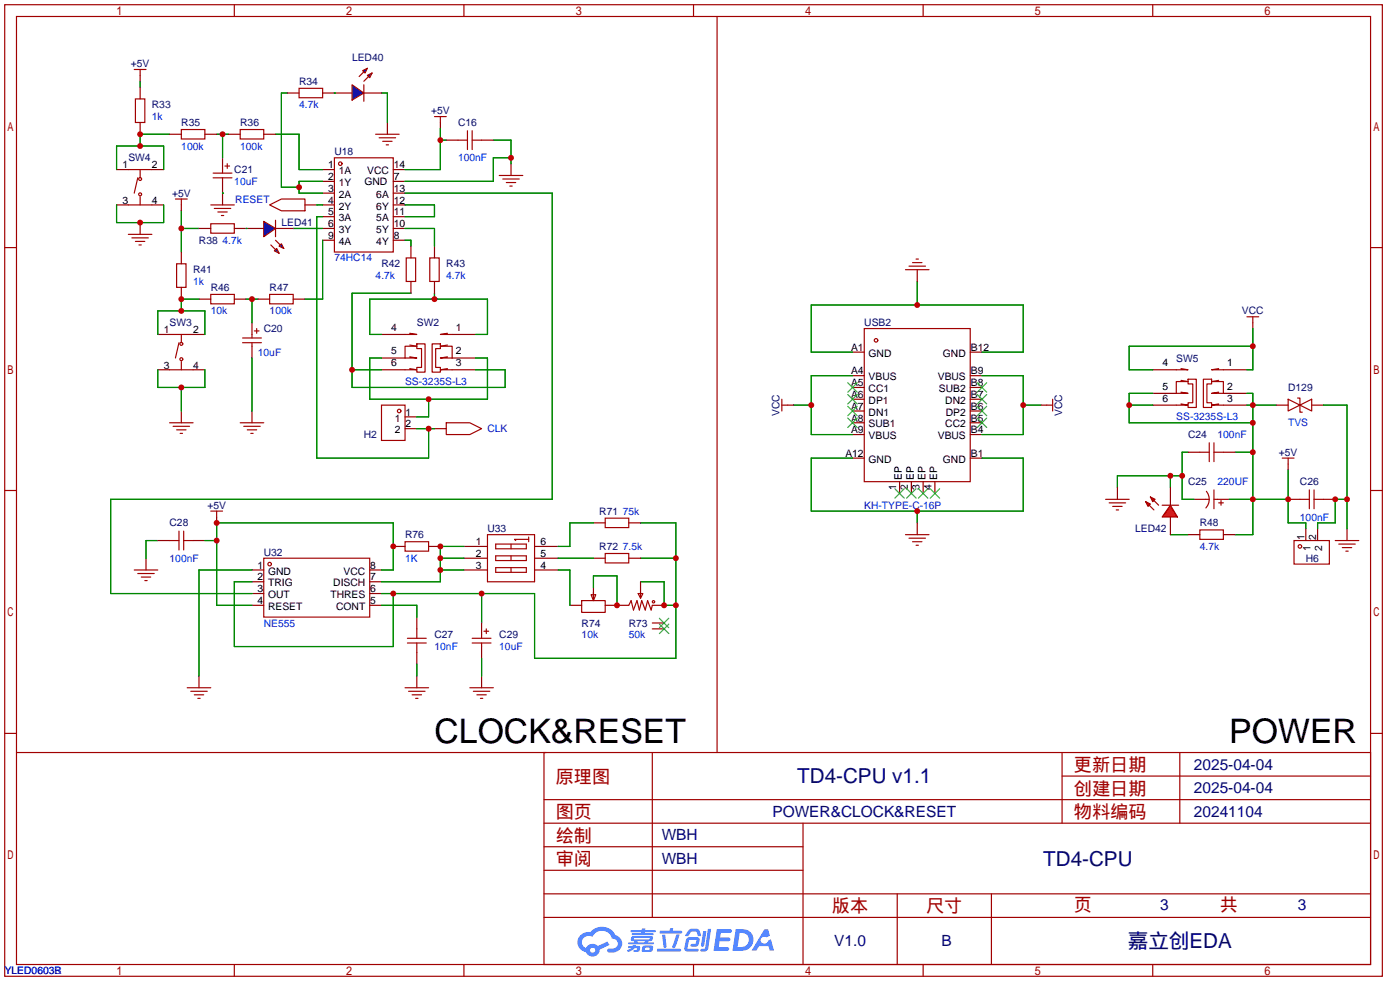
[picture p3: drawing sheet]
<svg xmlns="http://www.w3.org/2000/svg" width="302mm" height="212mm" viewBox="0 0 302 212" stroke-linecap="round" stroke-linejoin="round" font-family="sans-serif">
<g fill="none" stroke="#a10000" stroke-width=".25">
<path d="M1 1h297.2v209.6h-297.2zM3.6 3.6h292.1v204.4h-292.1zM50.5 1v2.6M100.1 1v2.6M149.6 1v2.6M199.1 1v2.6M248.7 1v2.6M1 53.4h2.6M295.7 53.4h2.5M1 105.8h2.6M295.7 105.8h2.5M1 158.2h2.6"/>
<path d="M295.7 158.2h2.5M117.3 162.3h178.4v45.7h-178.4zM117.3 177.5h178.4M117.3 172.5h178.4M140.7 162.3v35.6M173.2 177.5v30.5M229.1 162.3v15.2M229.1 167.4h66.6M254.5 162.3v15.2M117.3 182.6h55.9M117.3 197.9h178.4M117.3 192.8h178.4"/>
<path d="M117.3 187.7h55.9M193.5 192.8v15.2M213.9 192.8v15.2M50.5 208v2.6M100.1 208v2.6M149.6 208v2.6M199.1 208v2.6M248.7 208v2.6"/>
</g>
<g fill="#5487ff">
<path d="M154.6 200.4h2.6a.47 .47 0 0 1 .7 .4 .47 .47 0 0 1-.7 .4h-1.7l-.1 1h1.8a.41 .41 0 0 1 .4 .4 .41 .41 0 0 1-.5 .4h-1.9l-.2 1.3h1.7a.44 .44 0 0 1 .5 .1 .44 .44 0 0 1-.1 .6l-3.2 .1z"/>
<path d="M164.9 200.4h.8l.4 1.4-.7 .4a.81 .81 0 0 0-1.2 .2 .81 .81 0 0 0 .3 1.1 .81 .81 0 0 0 1.1-.4l.1-.2 .6-.3 .7 2.4h-1l-.2-.9h-2.1l-.5 .9h-1.1z"/>
<path d="M151.7 200.8h.7l-.5 3.1a.35 .35 0 0 1-.4 .3 .35 .35 0 0 1-.3-.3z"/>
<path d="M152.7 200.3h.7l-.6 4.2a1.1 1.1 0 0 1-1.7 .6l.2-.4 .7-.1 .1-.2z"/>
<path d="M148.5 200.6l.6-.3h1a.75 .75 0 0 1 .9 .5l.2 .9-.1 .2h-.5l-.3-.9-.2-.1-1 .1-.6 .9h-.7z"/>
<path d="M148.1 202.4l.5-.3h1.7a.78 .78 0 0 1 .6 .5 .78 .78 0 0 1-.1 .8 .78 .78 0 0 1-.9 .8h-.7a.31 .31 0 0 1-.3-.4 .31 .31 0 0 1 .4-.2l.7-.1 .2-.8-1.5 .1-.4 1.8h2.1a.31 .31 0 0 1 .3 .4 .31 .31 0 0 1-.3 .3l-2.2-.1-.5-.3-.1-.5z"/>
<path d="M141.8 204.6h4.8a.31 .31 0 0 1 .3 .4 .31 .31 0 0 1-.3 .3h-4.7l-.2-.2z"/>
<path d="M145.9 201.6h.7l-.6 1.9a.95 .95 0 0 1-.7 1l-.3-.3z"/>
<path d="M142.8 201.6h.7l.3 2.5a.33 .33 0 0 1-.3 .3 .33 .33 0 0 1-.4-.2z"/>
<path d="M142.3 200.7h2.1l.3-.5h.5l-.1 .5h1.8a.31 .31 0 0 1 .3 .4 .31 .31 0 0 1-.4 .3h-4.3l-.2-.2z"/>
<path d="M135.6 204h.9l.1-.2h.6l-.1 .2 .8 .1 .2 .4-.2 .6-1.2 .2v-.4l.7-.1v-.3h-.5l-.6 .5-.9 .3-.1-.4 .9-.4h-.7z"/>
<path d="M136.1 200.6h2.3l.1-.3h.7v.3h2.1l.2 .3-.2 .2h-2.2l-.1 .2h1.8l.2 .2-.2 .2h-4.4l-.1-.4h2v-.2h-2.1l-.2-.2z"/>
<path d="M158.7 200.4l-.7 4.7h1.6a2.41 2.41 0 0 0 2.9-2.4 2.41 2.41 0 0 0-3-2.3zM159.6 201.2a1.55 1.55 0 0 1 1.9 1.4 1.55 1.55 0 0 1-1.7 1.6l-.7 .1z"/>
<path d="M136.2 202.1l-.1 .7 .7 .2v.2h-1.2v.5h5.3l.2-.2-.2-.3h-1.1l.1-.2a.68 .68 0 0 0 .8-.2 .68 .68 0 0 0 0-.9h-4zM136.8 202.3l3.4 .1-.2 .2h-3.1zM137.5 203h1.7l-.2 .2h-1.4z"/>
<path d="M138.6 204.1a1.01 1.01 0 0 0 0 1.2 2.83 2.83 0 0 0 2.1-.2 .94 .94 0 0 0 0-1.1l-1.6-.1zM139.2 204.4h.8l.1 .3-.2 .2h-.8z"/>
<path d="M125.3 201.7a2.15 2.15 0 0 0-.6 2.2 2.15 2.15 0 0 0 1.7 1.5 1.53 1.53 0 0 0 1.7 .9 1.53 1.53 0 0 0 1.3-1.5l2.1-1-.5-.7-2 .9a1.6 1.6 0 0 0-2.6 .5 1.41 1.41 0 0 1-.6-2 1.41 1.41 0 0 1 2-.4 2.24 2.24 0 0 1 2.3-1.4 2.24 2.24 0 0 1 1.9 1.7 1.08 1.08 0 0 1 1.3 1 1.08 1.08 0 0 1-1.1 1.2h-.7a.44 .44 0 0 0-.5 .3 .44 .44 0 0 0 .4 .5 2.12 2.12 0 0 0 2.2-.6 2.12 2.12 0 0 0 .4-2.2l-.8-.7-.5-.2a3.2 3.2 0 0 0-5.3-.7l-1.1 .1zM127.3 205a.56 .56 0 0 1 1.1 0 .56 .56 0 0 1-1.1 0z"/>
</g>
<g fill="none" stroke="#870000" stroke-width=".25">
<path d="M30.2 16.3v1.2M30.2 18.8v2.5M25.1 36.6h2.6M30.2 26.4v2.6M32.8 36.6h2.5M36.6 29h2.5M44.2 29h2.5M48 34v2.6M48 39.1v5.1M49.3 29h2.5M56.9 29h2.5M62 20.1h2.5"/>
<path d="M69.6 36.6h2.5M69.6 39.1h2.5M69.6 20.1h6.3M78.5 20.1h3.8M83.6 26.4v2.6M84.8 36.6h2.6M84.8 39.1h2.6M95 26.4v1.3M110.2 35.3v2.5M25.1 44.2h2.6M30.2 48v2.5M32.8 44.2h2.5"/>
<path d="M39.1 44.2v1.3M39.1 54.4v2.5M42.9 49.3h2.6M50.5 49.3h2.6M65.8 44.2h2.5M69.6 41.7h2.5M69.6 44.2h2.5M69.6 46.7h2.5M69.6 49.3h2.5M69.6 51.8h2.5M84.8 41.7h2.6M84.8 44.2h2.6"/>
<path d="M84.8 46.7h2.6M84.8 49.3h2.6M84.8 51.8h2.6M88.6 53.1v2.5M93.7 53.1v2.5M197.9 58.2v2.5M34 72.1h2.6M34 79.8h2.6M39.1 62v2.5M41.7 72.1h2.5M41.7 79.8h2.5M42.9 64.5h2.6"/>
<path d="M50.5 64.5h2.6M54.4 69.6v2.5M54.4 74.7v2.5M55.6 64.5h2.6M63.2 64.5h2.6M82.3 72.1h5.1M82.3 77.2h5.1M82.3 79.8h5.1M88.6 60.7v2.5M93.7 60.7v2.5M97.5 72.1h5.1M97.5 77.2h5.1"/>
<path d="M97.5 79.8h5.1M183.9 75.9h2.5M209.3 75.9h2.5M248.7 79.8h5M263.9 79.8h5.1M270.3 69.6v1.3M39.1 88.6v2.6M54.4 88.6v2.6M87.4 92.5h2.5M87.4 89.9h2.5M93.7 92.5h2.6M169.9 87.4h1.3"/>
<path d="M183.9 98.8h2.5M183.9 93.7h2.5M183.9 91.2h2.5M183.9 88.6h2.5M183.9 86.1h2.5M183.9 83.6h2.5M183.9 81h2.5M209.3 98.8h2.5M209.3 93.7h2.5M209.3 91.2h2.5M209.3 88.6h2.5M209.3 86.1h2.5"/>
<path d="M209.3 83.6h2.5M209.3 81h2.5M224.5 87.4h1.3M248.7 87.4h5M248.7 84.8h5M263.9 87.4h5.1M263.9 84.8h5.1M194.1 103.9v2.5M196.6 103.9v2.5M197.9 112.8v2.5M199.1 103.9v2.5M201.7 103.9v2.5"/>
<path d="M241 105.2v2.5M256.3 115.3h2.5M257.6 107.7h2.5M262.6 107.7h2.6M263.9 115.3h2.5"/>
</g>
<g fill="none" stroke="#a10000" stroke-width=".25">
<path d="M29 15h2.5M30.2 15v1.3M64.5 19.1h5.1v2h-5.1zM78.5 18.3v3.5M154.7 3.6v158.7M27.7 36.6h5.1M29.2 21.3h2v5.1h-2zM29.7 38.4l-.7 3.3M30.2 36.6v1.8M39.1 27.9h5.1v2.1h-5.1zM46 37.3h4M46 38.4h4"/>
<path d="M48 36.6v.7M48 38.4v.7M48.5 35.8h1M49 35.3v1M51.8 27.9h5.1v2.1h-5.1zM72.1 34h12.7v20.4h-12.7zM81 29h5.1M81.8 29.7h3.5M82.5 30.5h2.1M83.3 31.2h.5M93.7 25.1h2.6M95 25.1v1.3"/>
<path d="M107.7 37.8h5.1M108.5 38.6h3.5M109.2 39.4h2.1M27.7 44.2h5.1M27.7 50.5h5.1M28.4 51.3h3.6M29.2 52.1h2M30 52.8h.5M30.2 42.4v1.8M37.8 42.9h2.6M38.1 56.9h2v5.1h-2zM39.1 42.9v1.3"/>
<path d="M45.5 48.3h5v2h-5zM45.5 44.2h5M46.2 45h3.6M47 45.7h2M47.8 46.5h.5M58.2 44.2l2.5-1.3h5.1v2.6h-5.1zM87.6 55.6h2.1v5.1h-2.1zM92.7 55.6h2v5.1h-2zM110 40.1h.5M195.3 58.2h5.1M196.1 57.4h3.5M196.8 56.6h2.1"/>
<path d="M197.6 55.9h.5M36.6 79.8h5.1M36.6 72.1h5.1M38.6 73.9l-.8 3.3M39.1 72.1v1.8M39.1 78v1.8M45.5 63.5h5v2h-5zM52.3 72.9h4.1M52.3 73.9h4.1M54.4 72.1v.8M54.4 73.9v.8M54.9 71.4h1"/>
<path d="M55.4 70.9v1M58.2 63.5h5v2h-5zM88.4 71.9l1.5 .2h-2.5M88.4 74.4l1.5 .3h-2.5v2.5h2.5l-1.5-.2M88.4 79.5l1.5 .3h-2.5M89.9 74.2h1.8v6.1h-1.8v-1.1h1v-4h-1zM93.2 74.2h1.8v1h-1v4h1v1.1h-1.8zM96.5 71.9l-1.5 .2h2.5M96.5 74.4l-1.5 .3h2.5v2.5h-2.5l1.5-.2M96.5 79.5l-1.5 .3h2.5M186.4 70.9h22.9v33h-22.9zM254.8 79.5l1.5 .3h-2.6"/>
<path d="M262.9 79.5l-1.5 .3h2.5M269 68.3h2.5M270.3 68.3v1.3M36.6 91.2h5.1M37.3 91.9h3.6M38.1 92.7h2M38.9 93.5h.5M51.8 91.2h5.1M52.6 91.9h3.5M53.3 92.7h2.1M54.1 93.5h.5M82.3 87.4h5.1v7.6h-5.1z"/>
<path d="M96.3 91.2h5l2.6 1.3-2.6 1.2h-5zM168.7 86.1v2.5M168.7 87.4h1.2M225.8 87.4h1.3M227.1 86.1v2.5M254.8 82l1.5 .3h-2.6v2.5h2.6l-1.5-.2M254.8 87.1l1.5 .3h-2.6M256.3 81.8h1.8v6.1h-1.8v-1h1v-4.1h-1zM259.6 81.8h1.8v1h-1.1v4.1h1.1v1h-1.8zM262.9 82l-1.5 .3h2.5v2.5h-2.5l1.5-.2M262.9 87.1l-1.5 .3h2.5M195.3 115.3h5.1"/>
<path d="M196.1 116.1h3.5M196.8 116.8h2.1M197.6 117.6h.5M238.5 107.7h5.1M239.3 108.5h3.5M240 109.2h2.1M240.8 110h.5M258.8 114.3h5.1v2h-5.1zM260.1 107.7h.8M260.2 106a2.74 2.74 0 0 1-.1 3.6M261.9 105.7v4M261.9 107.7h.7"/>
<path d="M262.9 108.5h1M263.4 107.9v1.1M3.6 162.3h114.3"/>
<circle cx="30.2" cy="38.6" r=".32"/>
<circle cx="73.4" cy="35.3" r=".38"/>
<circle cx="30.2" cy="41.9" r=".32"/>
<circle cx="39.1" cy="74.2" r=".32"/>
<circle cx="39.1" cy="77.5" r=".32"/>
<circle cx="189" cy="73.4" r=".38"/>
<circle cx="86.1" cy="88.6" r=".38"/>
</g>
<g fill="none" stroke="#008700" stroke-width=".25">
<path d="M30.2 17.5v1.3M25.1 36.6v-5.1h10.2v5.1M36.6 29h-6.4v2.5M46.7 29h2.6M48 29v5M59.4 29h5.1v7.6h5.1M62 20.1h-1.3v20.3h3.8M69.6 39.1h-5.1v2.6h5.1M82.3 20.1h1.3v6.3M95 30.2h1.3M95 27.7v8.9h-7.6M106.4 30.2h3.8v5.1"/>
<path d="M110.2 34h-3.8v5.1h-19M25.1 44.2v3.8h10.2v-3.8M39.1 45.5v8.9M39.1 49.3h3.8M48 41.7h.1M68.3 44.2h1.3M69.6 51.8v12.7h-3.8M69.6 46.7h-1.3v52.1h24.2v-6.3M87.4 51.8h1.2v1.3M34 72.1v-5h10.2v5M34 79.8v3.8h10.2v-3.8M42.9 64.5h-3.8v2.6"/>
<path d="M53.1 64.5h2.5M54.4 64.5v5.1M54.4 77.2v11.4M75.9 79.8h6.4M82.3 72.1h-2.5v-7.6h25.4v7.6h-2.6M88.6 63.2h-12.7v20.4h33.1v-3.8h-6.4M93.7 63.2v1.3M183.9 75.9h-8.9v-10.1h45.7v10.1h-8.9M197.9 60.7v5.1M270.3 74.7h-26.7v5.1h5.1M270.3 70.9v8.9h-1.3M39.1 83.6v5"/>
<path d="M89.9 92.5h3.8M171.2 87.4h3.8M183.9 81h-8.9v12.7h8.9M183.9 98.8h-8.9v11.4h45.7v-11.4h-8.9M211.8 81h8.9v12.7h-8.9M220.7 87.4h3.8M243.6 87.4h5.1M248.7 84.8h-5.1v6.4h26.7M256.3 97.5h-1.3v10.2h2.6M266.4 97.5h3.9M269 87.4h6.3M269 84.8h1.3v30.5h-3.9"/>
<path d="M197.9 110.2v2.6M252.5 115.3h3.8M252.5 102.6v2.6M255 102.6h-14v2.6M265.2 107.7h12.7M277.9 101.3v11.5h3.8v1.2"/>
</g>
<g fill="none" stroke="#3c3" stroke-width=".25">
<path d="M182.9 90.2l2 2M182.9 87.6l2 2.1M182.9 85.1l2 2M182.9 82.5l2 2.1M184.9 90.2l-2 2M184.9 87.6l-2 2.1M184.9 85.1l-2 2M184.9 82.5l-2 2.1M210.8 82.5l2.1 2.1M210.8 85.1l2.1 2M210.8 87.6l2.1 2.1M210.8 90.2l2.1 2"/>
<path d="M212.9 82.5l-2.1 2.1M212.9 85.1l-2.1 2M212.9 87.6l-2.1 2.1M212.9 90.2l-2.1 2M193 105.4l2.1 2M195.1 105.4l-2.1 2M195.6 105.4l2 2M197.6 105.4l-2 2M198.1 105.4l2.1 2M200.2 105.4l-2.1 2M200.7 105.4l2 2M202.7 105.4l-2 2"/>
</g>
<g fill="#00f" stroke="#a10000" stroke-width=".25">
<path d="M75.9 18.3l2.6 1.8-2.6 1.5z"/>
<path d="M78.2 15.2l1-.5-.5 1z"/>
<path d="M79.2 16.3l1.1-.6-.5 1.1z"/>
</g>
<path d="M78.5 15.5l-1 1M79.5 16.5l-1 1M59.4 47.5v3.6" fill="none" stroke="#a10000" stroke-width=".25"/>
<path d="M72.1 20.1h.1M63.2 49.3h6.4" fill="none" stroke="#008700" stroke-width=".25"/>
<path d="M53.1 49.3h3.8M59.4 49.3h3.8" fill="none" stroke="#870000" stroke-width=".25"/>
<g fill="#00f" stroke="#a10000" stroke-width=".25">
<path d="M56.9 47.8l2.5 1.5-2.5 1.8z"/>
<path d="M59.2 54.1l.5-.5 .5 1z"/>
<path d="M60.2 53.1l.5-.5 .5 1z"/>
</g>
<path d="M58.4 52.8l1 1M59.4 51.8l1.1 1M250.7 109h3.6" fill="none" stroke="#a10000" stroke-width=".25"/>
<path d="M53.1 49.3h.1" fill="none" stroke="#008700" stroke-width=".25"/>
<path d="M252.5 105.2v3.8M252.5 111.5v3.8" fill="none" stroke="#870000" stroke-width=".25"/>
<g fill="#f00" stroke="#a10000" stroke-width=".25">
<path d="M252.5 109l1.5 2.5h-3.3z"/>
<path d="M247.1 108.2l1.1 .5-.6 .5z"/>
<path d="M248.2 107.2l1 .5-.5 .5z"/>
</g>
<g fill="none" stroke="#a10000" stroke-width=".25">
<path d="M98.8 30.2h2M100.8 28.2v4.1M101.9 30.2h2M101.9 28.2v4.1M258.8 97.5h2.1M260.9 95.5v4.1M261.9 97.5h2M261.9 95.5v4.1M276.6 98.8h2.5M277.9 86.1l2.5 1.3-2.5 1.2zM277.9 98.8v1.3M279.9 85.9h.5v3h.5"/>
<path d="M280.4 87.4l2.6-1.3v2.5zM36.6 116.6h2M38.6 114.6v4M39.6 116.6h2.1M39.6 114.6v4M45.5 110.2h2.5M46.7 110.2v1.3M87.4 116.8h5.1v2.1h-5.1zM105.2 115.3h10.1v10.2h-10.1zM106.9 117.3h6.6v1.1h-6.6zM106.9 119.9h6.6v1h-6.6zM110.2 117.3v1.1"/>
<path d="M110.2 119.9v1M114 115.8v1M114 116.3h-3l.3 .3M130.6 111.8h5v2h-5zM130.6 119.4h5v2h-5zM247.9 109l1 1M248.9 107.9l1 1.1M279.1 116.6h7.7v5.1h-7.7zM280.4 107.7h2M282.4 105.7v4M283.5 107.7h2M283.5 105.7v4"/>
<path d="M288 116.6h5.1M288.8 117.3h3.6M289.6 118.1h2M290.3 118.9h.5M29 122.9h5M29.7 123.7h3.6M30.5 124.5h2M31.2 125.2h.5M56.9 120.4h22.9v12.7h-22.9zM87.9 138.7h4M87.9 137.7h4M89.9 135.6v2.1"/>
<path d="M89.9 138.7v2M101.9 138.7h4M101.9 137.7h4M103.9 136.9v.8M103.9 138.7v.7M104.4 136.1h1M104.9 135.6v1.1M106.9 122.4h6.6v1h-6.6zM110.2 122.4v1M125.5 129.5h5.1v2.6h-5.1zM127.5 128.3h1l-.5 1.2zM128 127.8v1.2"/>
<path d="M135.6 130.6l.5-1.1 .6 2.1 .7-2.1 .5 2.1 .5-2.1 .8 2.1 .5-2.1 .8 2.1 .2-1M137.7 128h1l-.5 1zM138.2 128v1M40.4 148.3h5.1M41.1 149.1h3.6M41.9 149.9h2M42.7 150.6h.5M87.4 148.3h5.1M88.1 149.1h3.6M88.9 149.9h2M89.7 150.6h.5M101.3 148.3h5.1"/>
<path d="M102.1 149.1h3.6M102.9 149.9h2M103.6 150.6h.5"/>
<circle cx="280.4" cy="117.9" r=".38"/>
<circle cx="58.2" cy="121.7" r=".38"/>
<circle cx="141" cy="129.8" r=".25"/>
</g>
<g fill="none" stroke="#870000" stroke-width=".25">
<path d="M96.3 30.2h2.5M103.9 30.2h2.5M256.3 97.5h2.5M263.9 97.5h2.5M275.3 87.4h2.6M283 87.4h2.5M34 116.6h2.6M41.7 116.6h2.5M46.7 111.5v1.3M84.8 117.9h2.6M92.5 117.9h2.5M100.1 117.9h5.1"/>
<path d="M115.3 117.9h5.1M128 112.8h2.6M135.6 112.8h2.6M277.9 100.1v1.2M277.9 107.7h2.5M281.7 114v2.6M284.2 114v2.6M285.5 107.7h2.5M290.6 114v2.6M31.5 120.4v2.5M54.4 122.9h2.5M54.4 125.5h2.5"/>
<path d="M54.4 128h2.5M54.4 130.6h2.5M79.8 122.9h2.5M79.8 125.5h2.5M79.8 128h2.5M79.8 130.6h2.5M89.9 133.1v2.5M100.1 122.9h5.1M100.1 120.4h5.1M103.9 134.4v2.5M103.9 139.4v2.6M115.3 122.9h5.1"/>
<path d="M115.3 120.4h5.1M122.9 130.6h2.6M128 120.4h2.6M128 126.7v2.6M130.6 130.6h5M135.6 120.4h2.6M138.2 125.5v2.5M140.7 130.6h2.6M140.7 134.4h2.6M140.7 135.6h2.6M42.9 145.8v2.5M89.9 140.7v2.6"/>
<path d="M89.9 145.8v2.5M103.9 145.8v2.5"/>
</g>
<g fill="none" stroke="#008700" stroke-width=".25">
<path d="M87.4 41.7h31.7v66h-95.2v20.3h30.5M87.4 44.2h6.3v2.5h-6.3M87.4 49.3h6.3v3.8M82.3 77.2h-2.5v8.9h25.4v-8.9h-2.6M92.5 86.1v3.8h-2.6M285.5 87.4h5.1v26.6M34 116.6h-2.5v3.8M44.2 116.6h2.5M100.1 117.9h-5.1v7.6h-12.7M128 112.8h-5.1v5.1h-2.5M138.2 112.8h7.6v29.2h-30.5v-14h-33M290.6 107.7h-2.6v5.1h-3.8v1.2"/>
<path d="M54.4 125.5h-3.9v13.9h34.3v-11.4M54.4 122.9h-11.5v22.9M82.3 130.6h7.6v2.5M82.3 122.9h2.5v-10.1h-38.1v17.8h7.7M95 120.4h5.1M95 122.9h5.1M103.9 128v6.4M120.4 120.4h7.6M120.4 122.9h2.5v7.7M128 126.7v-2.5h5.1v6.4M138.2 125.5h5.1v5.1h2.5M138.2 120.4h7.6"/>
<path d="M89.9 143.3v2.5M103.9 142v3.8"/>
</g>
<path d="M142.2 133.4l2.1 2M142.2 134.6l2.1 2.1M144.3 133.4l-2.1 2M144.3 134.6l-2.1 2.1" fill="none" stroke="#3c3" stroke-width=".25"/>
<g fill="#c00">
<circle cx="110.2" cy="34" r=".63"/>
<circle cx="95" cy="30.2" r=".63"/>
<circle cx="93.7" cy="64.5" r=".63"/>
<circle cx="39.1" cy="67.1" r=".63"/>
<circle cx="39.1" cy="64.5" r=".63"/>
<circle cx="39.1" cy="83.6" r=".63"/>
<circle cx="75.9" cy="79.8" r=".63"/>
<circle cx="54.4" cy="64.5" r=".63"/>
<circle cx="39.1" cy="49.3" r=".63"/>
<circle cx="30.2" cy="31.5" r=".63"/>
<circle cx="30.2" cy="29" r=".63"/>
<circle cx="30.2" cy="48" r=".63"/>
<circle cx="48" cy="29" r=".63"/>
<circle cx="64.5" cy="40.4" r=".63"/>
<circle cx="197.9" cy="65.8" r=".63"/>
<circle cx="197.9" cy="110.2" r=".63"/>
<circle cx="175" cy="87.4" r=".63"/>
<circle cx="220.7" cy="87.4" r=".63"/>
<circle cx="270.3" cy="74.7" r=".63"/>
<circle cx="255" cy="102.6" r=".63"/>
<circle cx="252.5" cy="102.6" r=".63"/>
<circle cx="270.3" cy="107.7" r=".63"/>
<circle cx="270.3" cy="97.5" r=".63"/>
<circle cx="270.3" cy="91.2" r=".63"/>
<circle cx="243.6" cy="87.4" r=".63"/>
<circle cx="270.3" cy="87.4" r=".63"/>
<circle cx="277.9" cy="107.7" r=".63"/>
<circle cx="92.5" cy="92.5" r=".63"/>
<circle cx="92.5" cy="86.1" r=".63"/>
<circle cx="84.8" cy="128" r=".63"/>
<circle cx="103.9" cy="128" r=".63"/>
<circle cx="145.8" cy="130.6" r=".63"/>
<circle cx="143.3" cy="130.6" r=".63"/>
<circle cx="145.8" cy="120.4" r=".63"/>
<circle cx="133.1" cy="130.6" r=".63"/>
<circle cx="95" cy="122.9" r=".63"/>
<circle cx="95" cy="120.4" r=".63"/>
<circle cx="95" cy="117.9" r=".63"/>
<circle cx="46.7" cy="116.6" r=".63"/>
<circle cx="46.7" cy="112.8" r=".63"/>
<circle cx="84.8" cy="117.9" r=".63"/>
<circle cx="288" cy="107.7" r=".63"/>
<circle cx="290.6" cy="107.7" r=".63"/>
</g>
<g font-size="7.3">
<text x="93.7" y="160.2">CLOCK&amp;RESET</text>
<text x="265.2" y="160.2">POWER</text>
</g>
<g font-size="4.4" fill="#000080">
<text x="172" y="168.9">TD4-CPU v1.1</text>
<text x="225.1" y="186.7">TD4-CPU</text>
<text x="243.3" y="204.5">嘉立创EDA</text>
</g>
<g font-size="3.9" fill="#a00000">
<text x="231.6" y="166.3">更新日期</text>
<text x="119.9" y="168.8">原理图</text>
<text x="231.6" y="171.4">创建日期</text>
<text x="119.9" y="176.5">图页</text>
<text x="231.6" y="176.5">物料编码</text>
<text x="119.9" y="181.5">绘制</text>
<text x="119.9" y="186.6">审阅</text>
<text x="179.5" y="196.8">版本</text>
<text x="199.8" y="196.8">尺寸</text>
<text x="231.6" y="196.5">页</text>
<text x="263.1" y="196.5">共</text>
</g>
<g font-size="3.3" fill="#000080">
<text x="257.6" y="166">2025-04-04</text>
<text x="257.6" y="171.1">2025-04-04</text>
<text x="166.6" y="176.1">POWER&amp;CLOCK&amp;RESET</text>
<text x="257.6" y="176.1">20241104</text>
<text x="142.7" y="181.2">WBH</text>
<text x="142.7" y="186.3">WBH</text>
<text x="250.3" y="196.2">3</text>
<text x="280" y="196.2">3</text>
<text x="180" y="204.1">V1.0</text>
<text x="203.1" y="204.1">B</text>
</g>
<g font-size="2.2" fill="#000080">
<text x="28.2" y="14.5">+5V</text>
<text x="75.9" y="13.2">LED40</text>
<text x="32.8" y="23.4">R33</text>
<text x="64.5" y="18.3">R34</text>
<text x="39.1" y="27.2">R35</text>
<text x="51.8" y="27.2">R36</text>
<text x="93" y="24.6">+5V</text>
<text x="98.8" y="27.2">C16</text>
<text x="27.7" y="34.8">SW4</text>
<text x="72.1" y="33.5">U18</text>
<text x="50.5" y="37.3">C21</text>
<text x="37.1" y="42.4">+5V</text>
<text x="42.9" y="52.6">R38</text>
<text x="60.7" y="48.8">LED41</text>
<text x="41.7" y="58.9">R41</text>
<text x="82.3" y="57.7">R42</text>
<text x="96.3" y="57.7">R43</text>
<text x="45.5" y="62.7">R46</text>
<text x="58.2" y="62.7">R47</text>
<text x="36.6" y="70.4">SW3</text>
<text x="56.9" y="71.6">C20</text>
<text x="89.9" y="70.4">SW2</text>
<text x="186.4" y="70.4">USB2</text>
<text x="267.9" y="67.8">VCC</text>
<text x="253.7" y="78">SW5</text>
<text x="168.1" y="89.7" transform="rotate(-90 168.1 89.7)">VCC</text>
<text x="229.1" y="89.7" transform="rotate(-90 229.1 89.7)">VCC</text>
<text x="277.9" y="84.3">D129</text>
<text x="78.5" y="94.5">H2</text>
<text x="256.3" y="94.5">C24</text>
<text x="275.9" y="98.3">+5V</text>
<text x="256.3" y="104.6">C25</text>
<text x="280.4" y="104.6">C26</text>
<text x="36.6" y="113.5">C28</text>
<text x="44.7" y="109.7">+5V</text>
<text x="129.3" y="111">R71</text>
<text x="258.8" y="113.5">R48</text>
<text x="56.9" y="119.9">U32</text>
<text x="87.4" y="116.1">R76</text>
<text x="105.2" y="114.8">U33</text>
<text x="129.3" y="118.6">R72</text>
<text x="244.9" y="114.8">LED42</text>
<text x="281.7" y="121.2">H6</text>
<text x="93.7" y="137.7">C27</text>
<text x="107.7" y="137.7">C29</text>
<text x="125.5" y="135.1">R74</text>
<text x="135.6" y="135.1">R73</text>
</g>
<g font-size="2.2" fill="#00f">
<text x="64.5" y="23.4">4.7k</text>
<text x="32.8" y="25.9">1k</text>
<text x="39.1" y="32.3">100k</text>
<text x="51.8" y="32.3">100k</text>
<text x="98.8" y="34.8">100nF</text>
<text x="50.5" y="39.9">10uF</text>
<text x="50.8" y="43.7">RESET</text>
<text x="48" y="52.6">4.7k</text>
<text x="72.1" y="56.4">74HC14</text>
<text x="41.7" y="61.5">1k</text>
<text x="81" y="60.2">4.7k</text>
<text x="96.3" y="60.2">4.7k</text>
<text x="45.5" y="67.8">10k</text>
<text x="58.2" y="67.8">100k</text>
<text x="55.6" y="76.7">10uF</text>
<text x="87.4" y="83.1">SS-3235S-L3</text>
<text x="105.2" y="93.2">CLK</text>
<text x="253.7" y="90.7">SS-3235S-L3</text>
<text x="262.6" y="94.5">100nF</text>
<text x="277.9" y="91.9">TVS</text>
<text x="262.6" y="104.6">220UF</text>
<text x="134.4" y="111">75k</text>
<text x="186.4" y="109.7">KH-TYPE-C-16P</text>
<text x="280.4" y="112.3">100nF</text>
<text x="134.4" y="118.6">7.5k</text>
<text x="258.8" y="118.6">4.7k</text>
<text x="36.6" y="121.2">100nF</text>
<text x="87.4" y="121.2">1K</text>
<text x="56.9" y="135.1">NE555</text>
<text x="125.5" y="137.7">10k</text>
<text x="135.6" y="137.7">50k</text>
<text x="93.7" y="140.2">10nF</text>
<text x="107.7" y="140.2">10uF</text>
<text x="1" y="210.1">YLED0603B</text>
<text x="1" y="210.1">YLED0603R</text>
</g>
<g font-size="2.2">
<text x="26.5" y="36.3">1</text>
<text x="32.8" y="36.3">2</text>
<text x="70.8" y="41.4">3</text>
<text x="70.8" y="38.8">2</text>
<text x="70.8" y="36.3">1</text>
<text x="73.1" y="40.1">1Y</text>
<text x="73.1" y="37.6">1A</text>
<text x="78.6" y="39.9">GND</text>
<text x="79.2" y="37.6">VCC</text>
<text x="85" y="36.3">14</text>
<text x="85" y="41.4">13</text>
<text x="85" y="38.8">7</text>
<text x="26.5" y="43.9">3</text>
<text x="32.8" y="43.9">4</text>
<text x="70.8" y="46.5">5</text>
<text x="70.8" y="43.9">4</text>
<text x="73.1" y="47.7">3A</text>
<text x="73.1" y="45.2">2Y</text>
<text x="73.1" y="42.7">2A</text>
<text x="81.2" y="42.7">6A</text>
<text x="81.2" y="45.2">6Y</text>
<text x="81.2" y="47.7">5A</text>
<text x="85" y="43.9">12</text>
<text x="85" y="46.5">11</text>
<text x="70.8" y="51.5">9</text>
<text x="70.8" y="49">6</text>
<text x="73.1" y="52.8">4A</text>
<text x="73.1" y="50.3">3Y</text>
<text x="81.2" y="50.3">5Y</text>
<text x="81.2" y="52.8">4Y</text>
<text x="85" y="49">10</text>
<text x="85" y="51.5">8</text>
<text x="35.3" y="71.9">1</text>
<text x="41.7" y="71.9">2</text>
<text x="84.4" y="71.4">4</text>
<text x="98.3" y="71.4">1</text>
<text x="84.4" y="76.5">5</text>
<text x="98.3" y="76.5">2</text>
<text x="183.6" y="75.7">A1</text>
<text x="187.4" y="76.9">GND</text>
<text x="203.4" y="76.9">GND</text>
<text x="209.4" y="75.7">B12</text>
<text x="35.3" y="79.5">3</text>
<text x="41.7" y="79.5">4</text>
<text x="84.4" y="79">6</text>
<text x="98.3" y="79">3</text>
<text x="183.6" y="83.3">A5</text>
<text x="183.6" y="80.8">A4</text>
<text x="187.4" y="82">VBUS</text>
<text x="202.3" y="82">VBUS</text>
<text x="209.4" y="80.8">B9</text>
<text x="209.4" y="83.3">B8</text>
<text x="250.8" y="79">4</text>
<text x="264.7" y="79">1</text>
<text x="87.5" y="89.6">1</text>
<text x="183.6" y="88.4">A7</text>
<text x="183.6" y="85.8">A6</text>
<text x="187.4" y="89.6">DN1</text>
<text x="187.4" y="87.1">DP1</text>
<text x="187.4" y="84.6">CC1</text>
<text x="202.6" y="84.6">SUB2</text>
<text x="203.9" y="87.1">DN2</text>
<text x="204" y="89.6">DP2</text>
<text x="209.4" y="85.8">B7</text>
<text x="209.4" y="88.4">B6</text>
<text x="250.8" y="84.1">5</text>
<text x="250.8" y="86.6">6</text>
<text x="264.7" y="84.1">2</text>
<text x="264.7" y="86.6">3</text>
<text x="85.2" y="90.9">1</text>
<text x="85.2" y="93.5">2</text>
<text x="87.5" y="92.2">2</text>
<text x="183.6" y="93.5">A9</text>
<text x="183.6" y="90.9">A8</text>
<text x="187.4" y="94.7">VBUS</text>
<text x="187.4" y="92.2">SUB1</text>
<text x="202.3" y="94.7">VBUS</text>
<text x="203.9" y="92.2">CC2</text>
<text x="209.4" y="90.9">B5</text>
<text x="209.4" y="93.5">B4</text>
<text x="182.4" y="98.5">A12</text>
<text x="187.4" y="99.8">GND</text>
<text x="203.4" y="99.8">GND</text>
<text x="209.4" y="98.5">B1</text>
<text x="193.3" y="105.7" transform="rotate(-90 193.3 105.7)">1</text>
<text x="194.6" y="103.4" transform="rotate(-90 194.6 103.4)">EP</text>
<text x="195.8" y="105.7" transform="rotate(-90 195.8 105.7)">2</text>
<text x="197.1" y="103.4" transform="rotate(-90 197.1 103.4)">EP</text>
<text x="198.4" y="105.7" transform="rotate(-90 198.4 105.7)">3</text>
<text x="199.6" y="103.4" transform="rotate(-90 199.6 103.4)">EP</text>
<text x="200.9" y="105.7" transform="rotate(-90 200.9 105.7)">4</text>
<text x="202.2" y="103.4" transform="rotate(-90 202.2 103.4)">EP</text>
<text x="102.7" y="117.6">1</text>
<text x="116.6" y="117.6">6</text>
<text x="281.4" y="116.5" transform="rotate(-90 281.4 116.5)">1</text>
<text x="282.7" y="118.8" transform="rotate(-90 282.7 118.8)">1</text>
<text x="284" y="116.5" transform="rotate(-90 284 116.5)">2</text>
<text x="285.2" y="118.8" transform="rotate(-90 285.2 118.8)">2</text>
<text x="55.5" y="125.2">2</text>
<text x="55.5" y="122.7">1</text>
<text x="57.8" y="123.9">GND</text>
<text x="74.1" y="123.9">VCC</text>
<text x="79.9" y="122.7">8</text>
<text x="79.9" y="125.2">7</text>
<text x="102.7" y="122.7">3</text>
<text x="102.7" y="120.1">2</text>
<text x="116.6" y="122.7">4</text>
<text x="116.6" y="120.1">5</text>
<text x="55.5" y="130.3">4</text>
<text x="55.5" y="127.7">3</text>
<text x="57.8" y="131.6">RESET</text>
<text x="57.8" y="129">OUT</text>
<text x="57.8" y="126.5">TRIG</text>
<text x="71.3" y="129">THRES</text>
<text x="71.9" y="126.5">DISCH</text>
<text x="72.5" y="131.6">CONT</text>
<text x="79.9" y="127.7">6</text>
<text x="79.9" y="130.3">5</text>
</g>
</svg>
